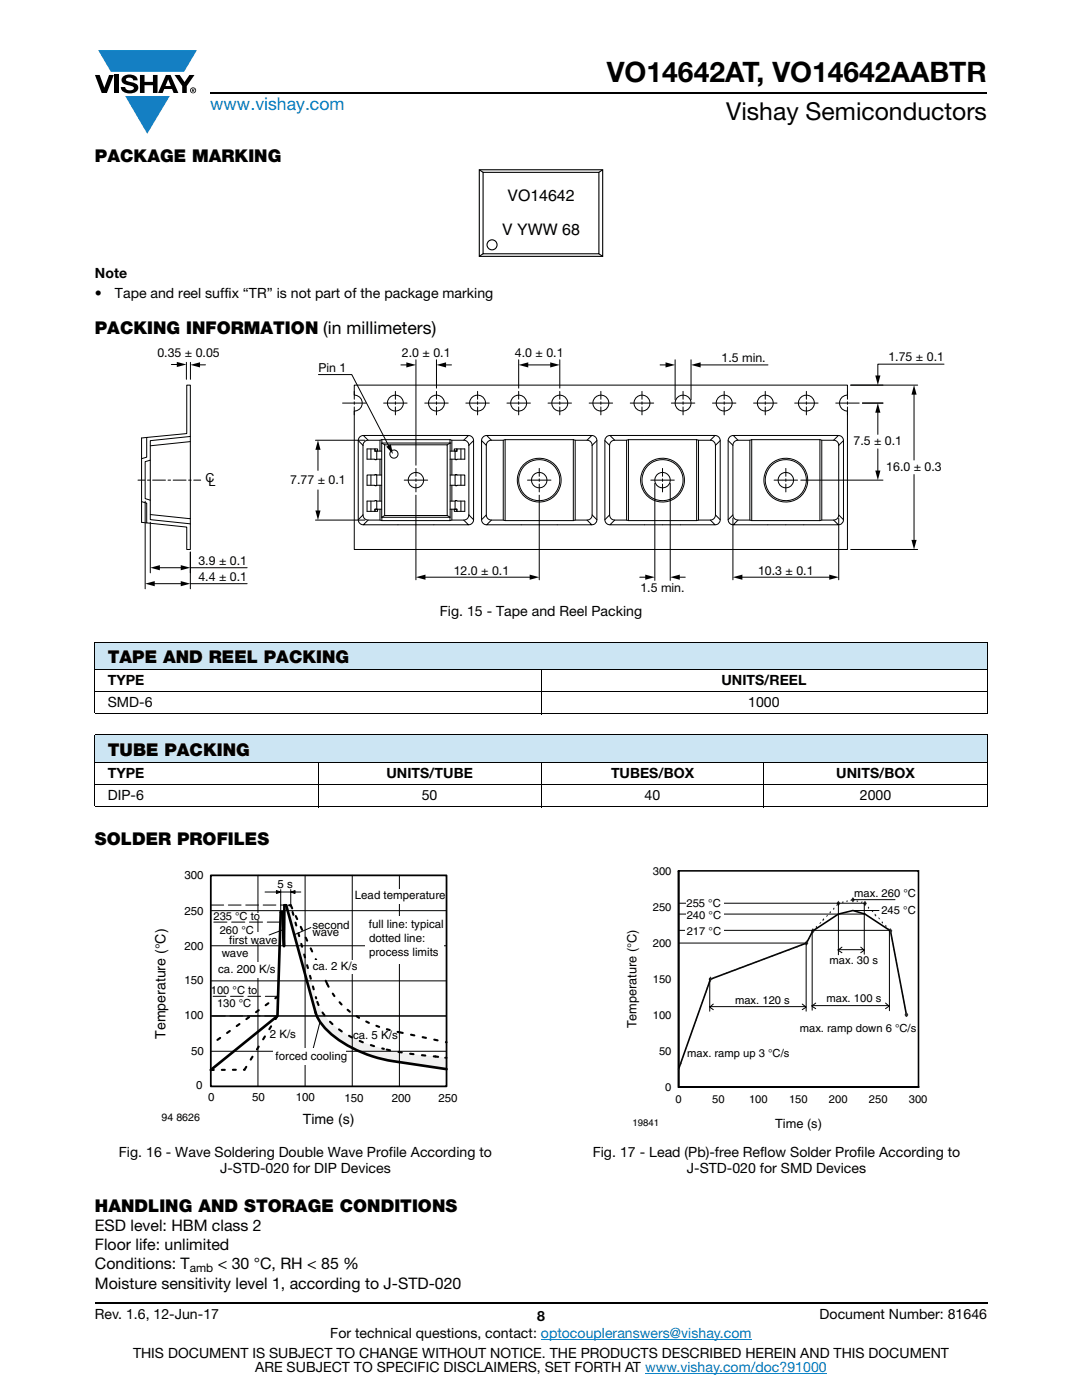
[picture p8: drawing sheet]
<svg xmlns="http://www.w3.org/2000/svg" width="216mm" height="279mm" viewBox="0 0 216 279" stroke-linecap="round" stroke-linejoin="round" font-family="sans-serif">
<g fill="#147fc3">
<path d="M19.6 10h19.7l-2.6 4.3h-1.1h-13.5z"/>
<path d="M25 19.2h8.9l-4.5 7.5z"/>
</g>
<g fill="#000">
<path d="M18.9 15h1l.9 2.5 1-2.5h.9l-1.4 3.6h-1zM22.9 15h.9v3.6h-.9zM24.6 15.3a2.1 2.1 0 0 1 2.8 .3l.1 .4h-.9a.79 .79 0 0 0-.7-.5 .79 .79 0 0 0-.8 .4l.3 .3 1 .2a1.08 1.08 0 0 1 1.2 1 1.08 1.08 0 0 1-1.1 1.2 1.73 1.73 0 0 1-2.4-1.2h.9a.96 .96 0 0 0 .8 .6 .96 .96 0 0 0 .9-.4 1.31 1.31 0 0 0-1.2-.6 1.03 1.03 0 0 1-1.1-.6 1.03 1.03 0 0 1 .2-1.1zM27.9 15h.9v1.3h1.7v-1.3h.9v3.6h-.9v-1.6h-1.7v1.6h-.9zM34.8 15h1.1l.9 1.4 1-1.4h1l-1.5 2.2v1.4h-.9v-1.4z"/>
<path d="M33.6 15.9l.5 1.3h-1.1zM33.1 15l-1.6 3.6h1l.3-.8h1.5l.3 .8h1l-1.6-3.6z"/>
<path d="M38.4 17.8h.2v.2h-.2zM38.3 17.7v.7h.1v-.3l.4 .3-.2-.3 .2-.2-.1-.2z"/>
<path d="M38.1 18a.46 .46 0 0 1 .9 0 .46 .46 0 0 1-.9 0zM37.9 18a.6 .6 0 0 0 1.2 0 .6 .6 0 0 0-1.2 0z"/>
</g>
<path d="M42 18.6h155M18.9 260h178.1" fill="none" stroke="#000" stroke-width=".36"/>
<path d="M107.9 267.3h42.1M128.7 274h36.3" fill="none" stroke="#007ec4" stroke-width=".2"/>
<g fill="#cce5f3">
<path d="M18.9 128.1h178.1v5.5h-178.1z"/>
<path d="M18.9 146.7h178.1v5.5h-178.1z"/>
</g>
<g fill="none" stroke="#000" stroke-width=".2">
<path d="M18.9 128.1h178.1M18.9 133.6h178.1M18.9 138h178.1M18.9 128.2v14.2M107.9 133.5v9M197 128.2v14.2M18.9 142.5h178.1M18.9 146.7h178.1M18.9 152.2h178.1M18.9 156.6h178.1M18.9 146.8v14.1M63.5 152.1v9"/>
<path d="M107.9 152.1v9M152.4 152.1v9M197 146.8v14.1M18.9 161h178.1"/>
</g>
<path d="M95.5 33.8h24.9v17.5h-24.9z" fill="#fff"/>
<path d="M95.6 33.9h24.7v17.3h-24.7zM96.4 34.4h23.1v16.2h-23.1zM120.2 33.9l-.7 .5M96.4 50.6l-.7 .5M119.5 50.7l.7 .4" fill="none" stroke="#000" stroke-width=".22"/>
<circle cx="98.2" cy="48.9" r="1" fill="#fff"/>
<g fill="none" stroke="#000" stroke-width=".22">
<path d="M95.6 33.9l.8 .5"/>
<circle cx="98.2" cy="48.9" r="1"/>
</g>
<path d="M27.5 69.2h160.9v49.6h-160.9z" fill="#fff"/>
<g fill="none" stroke="#000" stroke-width=".2">
<path d="M34.2 72.7h1.4M37.2 72.3v3.4M37.3 76.9h.7v10.2l-8 .8v3.9l-1 .3v7.4l1 .3v3.9l8 .8v5.2h-.7v-4.5l-8-.8v-4l-1.1-.3v-8.6l1.1-.3v-3.9l8-.8zM38 72.3v3.4M39.6 72.8h1.4M63.5 74.8h6.7l7.5 14.4M70.7 76.9h98.4v2a1.59 1.59 0 0 0-1.6 1.5 1.59 1.59 0 0 0 1.6 1.6v27.7h-98.4v-27.7a1.59 1.59 0 0 0 1.6-1.6 1.59 1.59 0 0 0-1.6-1.5zM70.7 78.1v1.6M78.9 78.1v1.6M80 72.8h1.4M83 71.8v21M87.1 78.1v1.6"/>
<path d="M87.1 71.8v5.7M88.7 72.8h1.4M95.3 78.1v1.6M103.5 78.1v1.6M103.5 71.8v5.7M105.1 72.8h5M111.7 78.1v1.6M111.7 71.8v5.7M119.9 78.1v1.6M128.1 78.1v1.6M131.7 72.8h1.4M134.7 71.8v8"/>
<path d="M136.3 78.1v1.6M137.9 71.8v8M139.5 72.8h13.7M144.5 78.1v1.6M152.7 78.1v1.6M160.9 78.1v1.6M169.1 78.1v1.6M169.7 76.9h13.4M182.4 78.4v13.4M188.4 72.7h-13.2v2.6M27.5 95.8h1.4M29.3 87.3l-1.1 .1v4.1"/>
<path d="M29.4 95.8h.5M30 91.8v8M30.5 95.8h2.5M33.5 95.8h.5M34.6 95.8h2.5M37.6 95.8h.5M38 87.1v16.4l-8-.8M38 88.1l-8 .9M38.7 95.8h1.3M63 87.9h9.8M63.4 89.4v4.5M63.4 97.8v4.4"/>
<path d="M68.4 80.4h4.6M70.7 80.2v.5M70.7 81.2v1.6M71.5 87.9l.9 1M71.5 87.9v15.8M72.4 88.9v13.9M72.5 86.9h-.2a1.02 1.02 0 0 0-.8 1M73.5 87.9h-.2a1.02 1.02 0 0 0-.9 1M74 89.6v2M74 94.8v2M74.8 94.8v-.1l1.4 .1M74.8 89.6h.5v.4h-.5z"/>
<path d="M74.8 94.8h-1.6v2h1.6v.1l1.4-.1M74.8 94.8h.1M74.8 90h1.4M74.8 90v-.4h-1.6v2h1.6v.2l1.4-.2M75.2 90v1.6M75.2 94.8v2M75.8 87.9v2.1M75.8 91.6v3.2M75.8 96.8v3.2M76.2 88.4h13.6v14.8h-13.6zM76.2 87.7v.7l.6 .4M76.2 87.7l-2.7 .2-1-1h21l-1 1-2.7-.2"/>
<path d="M76.2 87.7h13.6M76.5 80.4h4.7M76.8 88.8h12.4v14.1M76.8 88.8v14.1h12.4M78.9 80.2v.5M78.9 81.2v1.6M80.7 95.8h4.6M83 98.8v16.9M83 93.5v1.6M83 95.6v.5M83 96.6v1.6M84.8 80.4h4.6"/>
<path d="M87.1 80.2v.5M87.1 81.2v1.6M89.8 87.7v.7M89.8 88.4h.1M89.8 94.8h1.1v-.1l.3 .1M89.8 88.4l-.6 .4M89.8 90h1.4M90.2 87.9v2.1M90.2 91.6v3.2M90.2 96.8v3.2M90.6 89.6h.6v.4h-.6zM90.8 90v1.6"/>
<path d="M90.8 94.8v2M91.2 94.8h1.5v2h-1.5v.1l-1.4-.1M91.2 94.8h.1M91.2 90v-.4h1.5v2h-1.5v.2l-1.4-.2M92 89.6v2M92 94.8v2M92.5 87.9h.2a1.02 1.02 0 0 1 .9 1M92.9 80.4h4.7M93.5 86.9h.2a1.02 1.02 0 0 1 .8 1M93.6 88.9v13.9M94.5 87.9l-.9 1M94.5 87.9v15.8"/>
<path d="M95.3 80.2v.5M95.3 81.2v1.6M96.1 87.9l.9 1v13.9l-.9 .9M97.1 86.9h21l-1 1h-2.3l-.4-.2-16.3 .2zM97.1 86.9l-.8 .4-.2 .6v15.8a1.01 1.01 0 0 0 1 1M98.1 87.9h-.2a1.01 1.01 0 0 0-.9 1M100.4 87.9v15.9M100.8 87.7v16.2M101.2 80.4h4.6M103.5 80.2v.5M103.5 81.2v1.6M105.3 95.8h4.6"/>
<path d="M107.6 98.8v16.9M107.6 93.5v1.6M107.6 95.6v.5M107.6 96.6v1.6M109.4 80.4h4.6M111.7 80.2v.5M111.7 81.2v1.6M114.4 87.7v16.2M114.8 87.9v15.9M117.1 87.9h.2a1.01 1.01 0 0 1 .9 1M117.6 80.4h4.6M118.1 86.9l.4 .1a1 1 0 0 1 .6 .9v15.8l-.2 .7-.8 .3"/>
<path d="M118.2 88.9v13.9l.9 .9M119.1 87.9l-.9 1M119.9 80.2v.5M119.9 81.2v1.6M120.7 87.9l.9 1v13.9l-.9 .9M121.7 86.9l-.8 .4-.2 .6v15.8a1.01 1.01 0 0 0 1 1M122.7 87.9h-.2a1.02 1.02 0 0 0-.9 1M125 87.9v15.9M125.4 87.7l-2.7 .2-1-1h21l-1 1-2.7-.2M125.4 87.7v16.2M125.4 87.7h13.6M125.8 80.4h4.6"/>
<path d="M128.1 80.2v.5M128.1 81.2v1.6M129.9 95.8h4.6M130.7 96.5v19.3M132.2 93.5v1.6M132.2 95.6v.5M132.2 96.6v1.6M133.7 96.5v19.3M134 80.4h4.6M136.3 80.2v.5M136.3 81.2v1.6M139 87.7v16.2"/>
<path d="M139.4 87.9v15.9M141.7 87.9h.2a1.02 1.02 0 0 1 .9 1M142.2 80.4h4.6M142.7 86.9l.4 .1a1.02 1.02 0 0 1 .6 .9v15.8l-.2 .7-.8 .3M142.8 88.9v13.9l.9 .9M143.7 87.9l-.9 1M144.5 80.2v.5M144.5 81.2v1.6M145.3 87.9l.9 1v13.9l-.9 .9M146.3 86.9l-.8 .4-.2 .6v15.8a1.02 1.02 0 0 0 1 1M147.3 87.9h-.2a1.02 1.02 0 0 0-.9 1M149.6 87.9v15.9"/>
<path d="M150 87.7v16.2M150 87.7l-2.7 .2-1-1h21l-1 1-2.7-.2M150 87.7h13.6M150.4 80.4h4.6M152.7 80.2v.5M152.7 81.2v1.6M154.5 95.8h4.6M156.8 93.5v1.6M156.8 95.6v.5M156.8 96.6v1.6M158.6 80.4h4.6M159.8 95.8h16.4"/>
<path d="M160.9 80.2v.5M160.9 81.2v1.6M163.6 87.7v16.2M164 87.9v15.9M166.3 87.9h.2a1.01 1.01 0 0 1 .9 1M166.8 80.4h4.6M167.3 86.9l.4 .1a1 1 0 0 1 .6 .9v15.8l-.2 .7-.8 .3M167.4 88.9v13.9l.9 .9M168.3 87.9l-.9 1M169.1 80.2v.5M169.1 81.2v1.6M172.1 80.4h4.1"/>
<path d="M175.2 82v4.7M175.2 89.6v4.7M182.4 94.7v13.4M28.2 100.1v4.1l1.1 .2M29 100v17.5M30 104.2v10.1M30.5 116.5h5.9M31.6 113.3h4.8M38 110.2v7.3M38 113.3h11.3M38 116.5h11.3M38 103.5v1"/>
<path d="M63 103.8h9.8M71.5 103.7v.2a1 1 0 0 0 1 .8M72.4 102.8l-.9 .9M72.4 102.8l.1 .2a1.02 1.02 0 0 0 1 .8M74 100v2.1M74.8 101.6h.5v.5h-.5M74.8 101.6v.4M74.8 101.6h1.4M75.2 100v1.6M75.8 101.6v2.2M76.2 100h-1.1v-.1l-1.9 .1v2.1h1.6v-.5M76.2 103.9l-2.7-.1-1 .9h21l-1-.9-2.7 .1"/>
<path d="M76.2 103.9h13.6M76.8 102.9l-.6 .3v.7M84.5 115.2h21.5M89.2 102.9l.6 .3M89.8 103.2v.7M89.8 100h1.1v-.1l1.8 .1v2.1h-1.5v-.5M89.8 101.6h1.4M90.2 101.6v2.2M90.8 100v1.6M91.2 101.6h-.6v.5h.6M91.2 101.6v.4M92 100v2.1"/>
<path d="M94.5 103.7v.2a1.01 1.01 0 0 1-1 .8M94.5 103.7l-.9-.9-.1 .2a1.02 1.02 0 0 1-1 .8M97 102.8l.1 .2a1.02 1.02 0 0 0 1 .8M97.1 104.7l1-.9 16.3 .1 2.7-.1 1 .9zM118.2 102.8l-.1 .2a1.02 1.02 0 0 1-1 .8M121.6 102.8l.1 .2a1 1 0 0 0 1 .8M125.4 103.9l-2.7-.1-1 .9h21l-1-.9-2.7 .1M125.4 103.9h13.6M127.7 115.2h1.4M135.3 115.2h1.4M142.8 102.8l-.1 .2a1.02 1.02 0 0 1-1 .8M146.2 102.8l.1 .2a1.02 1.02 0 0 0 1 .8"/>
<path d="M146.2 103.4v12.3M147.8 115.2h18M150 103.9l-2.7-.1-1 .9h21l-1-.9-2.7 .1M150 103.9h13.6M167.4 102.8l-.1 .2a1.01 1.01 0 0 1-1 .8M167.4 103.4v12.3M169.7 109.7h13.4"/>
<circle cx="78.6" cy="90.6" r=".82"/>
<circle cx="78.9" cy="80.4" r="1.59"/>
<circle cx="83" cy="95.8" r="1.54"/>
<circle cx="87.1" cy="80.4" r="1.59"/>
<circle cx="95.3" cy="80.4" r="1.59"/>
<circle cx="103.5" cy="80.4" r="1.59"/>
<circle cx="107.6" cy="95.8" r="4.4"/>
<circle cx="107.6" cy="95.8" r="4.1"/>
<circle cx="107.6" cy="95.8" r="1.54"/>
<circle cx="111.7" cy="80.4" r="1.59"/>
<circle cx="119.9" cy="80.4" r="1.59"/>
<circle cx="128.1" cy="80.4" r="1.59"/>
<circle cx="132.2" cy="95.8" r="4.1"/>
<circle cx="132.2" cy="95.8" r="4.4"/>
<circle cx="132.2" cy="95.8" r="1.54"/>
<circle cx="136.3" cy="80.4" r="1.59"/>
<circle cx="144.5" cy="80.4" r="1.59"/>
<circle cx="152.7" cy="80.4" r="1.59"/>
<circle cx="156.8" cy="95.8" r="4.4"/>
<circle cx="156.8" cy="95.8" r="4.1"/>
<circle cx="156.8" cy="95.8" r="1.54"/>
<circle cx="160.9" cy="80.4" r="1.59"/>
</g>
<g fill="#000">
<path d="M35.3 72.2l1.9 .5-1.9 .6zM38 72.8l1.9-.5v1zM81.1 72.3l1.9 .5-1.9 .5zM87.1 72.8l1.9-.5v1zM103.5 72.8l1.9-.5v1zM109.8 72.3l1.9 .5-1.9 .5zM132.8 72.3l1.9 .5-1.9 .5zM137.9 72.8l1.9-.5v1zM174.7 74.9h1l-.5 1.9zM182.4 76.8l.5 2h-1zM63.4 87.9l.6 1.9h-1.1zM77.1 89.2l.9-.5 .4 1.9z"/>
<path d="M175.2 80.5l.5 1.9h-1.1zM174.7 93.9h1l-.5 1.9zM29 116.5l1.9-.5v1zM30 113.3l1.9-.5v1zM36.1 112.8l1.9 .5-1.9 .5zM36.1 116l1.9 .5-1.9 .5zM62.9 101.9h1.1l-.6 1.9zM83 115.2l1.9-.5v1zM105.7 114.7l1.9 .5-1.9 .5zM128.7 114.7l2 .5-2 .5zM133.7 115.2l1.9-.5v1zM146.2 115.2l1.9-.5v1z"/>
<path d="M165.5 114.7l1.9 .5-1.9 .5zM181.9 107.7h1l-.5 2z"/>
</g>
<path d="M30.6 173.5h60.7v51.5h-60.7z" fill="#fff"/>
<path d="M57.1 180.7h.9l5.1 18.5a12 12 0 0 0 6.1 7.3 40.4 40.4 0 0 0 15.7 4.2l4.2 .4v2.3l-10.7-1.6a25.3 25.3 0 0 1-13.4-6.4 8.2 8.2 0 0 1-2-3.3z" fill-rule="evenodd" fill="#f0f0f0"/>
<path d="M89.1 211.1l-2.2-.3" fill="none" stroke="#000" stroke-width=".42" stroke-dasharray=".6 1.4" stroke-dashoffset=".3"/>
<path d="M76.6 209.3a21.6 21.6 0 0 1-11.4-6 10.4 10.4 0 0 1-2.1-4.1M86.9 210.8l-6.1-.6-4.1-.9" fill="none" stroke="#000" stroke-width=".42" stroke-dasharray=".7 1.7" stroke-dashoffset=".3"/>
<path d="M63.1 199.2l-5.1-18.5" fill="none" stroke="#000" stroke-width=".42" stroke-dasharray=".6 1.6" stroke-dashoffset=".3"/>
<path d="M58 180.7h-.9" fill="none" stroke="#000" stroke-width=".42" stroke-dasharray=".7 1.9" stroke-dashoffset=".3"/>
<path d="M57.1 180.7l5.9 21.4a12.6 12.6 0 0 0 6 6.4 26.6 26.6 0 0 0 9.4 3.3l10.7 1.6" fill="none" stroke="#dedede" stroke-width=".2"/>
<path d="M51.5 174.7v42.1M60.9 174.7v42.1M70.3 174.7v42.1M79.7 174.7v42.1M42.1 195.8h47M42.1 188.7h47M42.1 181.7h47M42.1 209.8h47M42.1 202.8h47" fill="none" stroke="#000" stroke-width=".2"/>
<path d="M42.1 180.6h14.7M55.5 198.8h-13.4" fill="none" stroke="#000" stroke-width=".2" stroke-dasharray="2.5 .9"/>
<path d="M56 184h-13.9" fill="none" stroke="#000" stroke-width=".2" stroke-dasharray="2.6 .9"/>
<path d="M89.1 211.1v2.3" fill="none" stroke="#dedede" stroke-width=".34"/>
<path d="M65.3 196.4a16.6 16.6 0 0 0 9.8 8.3l4.6 1.3M42.1 213.5h6.7" fill="none" stroke="#000" stroke-width=".42" stroke-dasharray=".6 1.6"/>
<path d="M55.5 198.8l-13.4 9.7M58 180.7l7.3 15.7M48.8 213.5l6.6-10.7M79.7 206l9.4 2" fill="none" stroke="#000" stroke-width=".42" stroke-dasharray=".7 1.7"/>
<path d="M73 182.9h15.6v9.4h-15.6z" fill="#fff"/>
<path d="M55.4 202.8h-13.3" fill="none" stroke="#000" stroke-width=".2" stroke-dasharray="2.5 .9"/>
<path d="M43.8 182.3h8.9v1.4h-8.9z" fill="#fff"/>
<path d="M52.9 178h3.1M55.2 177.7l.8 .3-.8 .3zM56 177.5v4.5M58 178h2M58 177.5v3.2M58 178l.9-.3v.6z" fill="none" stroke="#000" stroke-width=".2"/>
<g fill="#000">
<path d="M55.2 177.7l.8 .3-.8 .3z" fill-rule="evenodd"/>
<path d="M58 178l.9-.3v.6z" fill-rule="evenodd"/>
</g>
<path d="M48 186h5.9v2.1h-5.9z" fill="#fff"/>
<path d="M89.1 213.4l-10.7-1.6a25.3 25.3 0 0 1-13.3-6.4 8.3 8.3 0 0 1-2.1-3.3l-5.9-21.4h-.3l-.1 8.1-.3-6.8h-.4l-.6 20.8-13.3 10.7" fill="none" stroke="#000" stroke-width=".53"/>
<path d="M56 178h2M56.7 185.5l-3 1.1M62 185.1l-3.3 1.4M63.8 204.1l-1.4 5.4" fill="none" stroke="#000" stroke-width=".2"/>
<path d="M70.7 177.4h10.6v2.8h-10.6z" fill="#fff"/>
<path d="M42.1 174.7h47v42.1h-47z" fill="none" stroke="#000" stroke-width=".35"/>
<g fill="#fff">
<path d="M43.1 192h11.7v3h-11.7z"/>
<path d="M54.4 209.2h14.6v3.3h-14.6z"/>
<path d="M62.9 191.6h9.5v2.7h-9.5z"/>
<path d="M124.8 172.7h60.3v53.1h-60.3z"/>
</g>
<path d="M135.4 173.8h47.9v43.1h-47.9v-43.1v43.1h47.9M180.9 202.5l-3.2-16.7-5.1-3.4-2.4-.7-2.9 .7-5.1 3.4-1.3 2.4-19.1 7.2-6.4 18" fill="none" stroke="#000001" stroke-width=".32"/>
<g fill="#062e16">
<path d="M135.5 213.2h.1l-.1 .4h-.2z" fill-rule="evenodd"/>
<path d="M135.8 212.2h.2l-.1 .3h-.2z" fill-rule="evenodd"/>
<path d="M136.2 211h.1l-.1 .3h-.1z" fill-rule="evenodd"/>
<path d="M137 208.8h.1l-.1 .4h-.2z" fill-rule="evenodd"/>
<path d="M137.7 206.7h.2l-.1 .3h-.2z" fill-rule="evenodd"/>
<path d="M138.1 205.6h.1l-.1 .4h-.2z" fill-rule="evenodd"/>
<path d="M138.5 204.4h.2l-.2 .5h-.1z" fill-rule="evenodd"/>
<path d="M138.9 203.4h.2l-.2 .3h-.2z" fill-rule="evenodd"/>
<path d="M139.2 202.3h.2l-.1 .3h-.2z" fill-rule="evenodd"/>
<path d="M139.6 201.2h.2l-.2 .4h-.1z" fill-rule="evenodd"/>
<path d="M140 200.1h.1l-.1 .4h-.1z" fill-rule="evenodd"/>
<path d="M140.3 199.1h.2l-.1 .3h-.1z" fill-rule="evenodd"/>
<path d="M140.8 197.9h.2l-.2 .4h-.2z" fill-rule="evenodd"/>
<path d="M141.1 196.8h.2l-.2 .4h-.1z" fill-rule="evenodd"/>
<path d="M141.5 195.7h.1v.4h-.2z" fill-rule="evenodd"/>
<path d="M141.6 195.3l.3-.1 .1 .2-.3 .1z" fill-rule="evenodd"/>
<path d="M142.5 195l.2-.1 .1 .2-.3 .1z" fill-rule="evenodd"/>
<path d="M144.1 194.4l.3-.1v.2l-.2 .1z" fill-rule="evenodd"/>
<path d="M144.9 194.1l.3-.1v.2l-.3 .1z" fill-rule="evenodd"/>
<path d="M145.7 193.8l.3-.1 .1 .2-.3 .1z" fill-rule="evenodd"/>
<path d="M146.6 193.5l.3-.1v.2l-.3 .1z" fill-rule="evenodd"/>
<path d="M147.3 193.2l.3-.1 .1 .2-.3 .1z" fill-rule="evenodd"/>
<path d="M148.2 192.9l.3-.1 .1 .2-.3 .1z" fill-rule="evenodd"/>
<path d="M149 192.6l.3-.1v.2l-.2 .1z" fill-rule="evenodd"/>
<path d="M149.8 192.3l.3-.1 .1 .2-.3 .1z" fill-rule="evenodd"/>
<path d="M150.7 192l.3-.1v.2l-.3 .1z" fill-rule="evenodd"/>
<path d="M151.5 191.7l.2-.1 .1 .2-.3 .1z" fill-rule="evenodd"/>
<path d="M152.3 191.4l.3-.1 .1 .2-.3 .1z" fill-rule="evenodd"/>
<path d="M153.1 191.1l.3-.2 .1 .3-.3 .1z" fill-rule="evenodd"/>
<path d="M153.9 190.7l.3-.1 .1 .2-.3 .1z" fill-rule="evenodd"/>
<path d="M154.8 190.4l.3-.1v.2l-.3 .1z" fill-rule="evenodd"/>
<path d="M155.6 190.1l.2-.1 .1 .2-.3 .1z" fill-rule="evenodd"/>
<path d="M156.4 189.8l.3-.1 .1 .2-.3 .1z" fill-rule="evenodd"/>
<path d="M157.2 189.5l.3-.1 .1 .2-.3 .1z" fill-rule="evenodd"/>
<path d="M158 189.2l.3-.1 .1 .2-.3 .1z" fill-rule="evenodd"/>
<path d="M158.9 188.9l.3-.1v.2l-.3 .1z" fill-rule="evenodd"/>
<path d="M159.7 188.6l.2-.1 .1 .2-.2 .1z" fill-rule="evenodd"/>
<path d="M160.5 188.3l.3-.1 .1 .2-.3 .1z" fill-rule="evenodd"/>
<path d="M161 188.1h.2l-.1 .3h-.2z" fill-rule="evenodd"/>
<path d="M161.5 187h.1l-.1 .4h-.2z" fill-rule="evenodd"/>
<path d="M161.9 186h.2l-.2 .4h-.1z" fill-rule="evenodd"/>
<path d="M162.1 185.7l.2-.2v.3l-.2 .2z" fill-rule="evenodd"/>
<path d="M162.8 185l.2-.2v.3l-.2 .2z" fill-rule="evenodd"/>
<path d="M163.7 184.1h.2l-.2 .3h-.2z" fill-rule="evenodd"/>
<path d="M164.4 183.2l.1 .3-.3 .3-.1-.3z" fill-rule="evenodd"/>
<path d="M165 182.6h.2l-.2 .3h-.2z" fill-rule="evenodd"/>
<path d="M165.5 182l.2-.2 .1 .3-.2 .2z" fill-rule="evenodd"/>
<path d="M166.2 181.3l.2-.2 .1 .3-.2 .2z" fill-rule="evenodd"/>
<path d="M166.9 180.6l.2-.2 .1 .2-.3 .2z" fill-rule="evenodd"/>
<path d="M167.1 180.2l.3-.1 .1 .2-.3 .1z" fill-rule="evenodd"/>
<path d="M168 180l.3-.1v.2l-.2 .1z" fill-rule="evenodd"/>
<path d="M168.8 179.8l.3-.1 .1 .2-.3 .1z" fill-rule="evenodd"/>
<path d="M169.7 179.6l.3-.1v.2l-.2 .1z" fill-rule="evenodd"/>
<path d="M170.1 179.5l.3 .1-.1 .2-.3-.1z" fill-rule="evenodd"/>
<path d="M171 179.7l.2 .1v.2l-.3-.1z" fill-rule="evenodd"/>
<path d="M171.8 180l.3-.1v.2l-.3 .1z" fill-rule="evenodd"/>
<path d="M172.5 180.2l.2 .2v.3l-.2-.2z" fill-rule="evenodd"/>
<path d="M173.2 180.9l.2 .2v.3l-.2-.2z" fill-rule="evenodd"/>
<path d="M173.9 181.7h.2l.2 .3h-.2z" fill-rule="evenodd"/>
<path d="M174.6 182.3l.3 .3-.1 .3-.3-.3z" fill-rule="evenodd"/>
<path d="M175.2 183.1h.2l.2 .3h-.2z" fill-rule="evenodd"/>
<path d="M176 183.8l.2 .2-.1 .4-.2-.3z" fill-rule="evenodd"/>
<path d="M176.7 184.6l.2 .2-.1 .3-.2-.2z" fill-rule="evenodd"/>
<path d="M177.3 185.3l.3 .2-.1 .2-.2-.2z" fill-rule="evenodd"/>
<path d="M177.6 185.7h.2v.4h-.1z" fill-rule="evenodd"/>
<path d="M177.8 186.9h.2v.4h-.1z" fill-rule="evenodd"/>
<path d="M178 188h.2v.4h-.1z" fill-rule="evenodd"/>
<path d="M178.2 189.2h.2l.1 .4h-.2z" fill-rule="evenodd"/>
<path d="M178.5 190.4h.2v.3h-.1z" fill-rule="evenodd"/>
<path d="M178.7 191.6h.2l.1 .4h-.2z" fill-rule="evenodd"/>
<path d="M179 192.8h.1l.1 .4h-.2z" fill-rule="evenodd"/>
<path d="M179.2 194h.1l.1 .3h-.2z" fill-rule="evenodd"/>
<path d="M179.4 195.1h.1l.1 .4h-.1z" fill-rule="evenodd"/>
<path d="M179.6 196.3h.1l.1 .4h-.1z" fill-rule="evenodd"/>
<path d="M179.8 197.5h.1l.1 .3h-.1z" fill-rule="evenodd"/>
<path d="M180.1 198.7h.1l.1 .4h-.1z" fill-rule="evenodd"/>
<path d="M180.3 199.9h.1l.1 .4h-.1z" fill-rule="evenodd"/>
<path d="M180.5 201h.2v.4h-.1z" fill-rule="evenodd"/>
<path d="M180.7 202.2h.2v.4h-.1z" fill-rule="evenodd"/>
</g>
<path d="M141.8 195.1l.2 .3-.2 .3-.2-.3z" fill="#292d2f"/>
<path d="M142 195.4l-.2-.3-.2 .3 .2 .3" fill="none" stroke="#292d2f" stroke-width=".27"/>
<path d="M160.9 187.9l.2 .3-.2 .3-.2-.3z" fill-rule="evenodd" fill="#292d2f"/>
<path d="M160.9 187.9l.2 .3-.2 .3-.2-.3z" fill="none" stroke="#292d2f" stroke-width=".27"/>
<path d="M162.2 185.5l.2 .3-.2 .3-.2-.3z" fill-rule="evenodd" fill="#292d2f"/>
<path d="M162.2 185.5l.2 .3-.2 .3-.2-.3z" fill="none" stroke="#292d2f" stroke-width=".27"/>
<path d="M167.3 180l.2 .3-.2 .3-.2-.3z" fill-rule="evenodd" fill="#292d2f"/>
<path d="M167.3 180l.2 .3-.2 .3-.2-.3z" fill="none" stroke="#292d2f" stroke-width=".27"/>
<path d="M170.2 179.3l.2 .3-.2 .3-.2-.3z" fill-rule="evenodd" fill="#292d2f"/>
<path d="M170.2 179.3l.2 .3-.2 .3-.2-.3z" fill="none" stroke="#292d2f" stroke-width=".27"/>
<path d="M172.6 180l.2 .3-.2 .3-.2-.3z" fill-rule="evenodd" fill="#292d2f"/>
<path d="M172.6 180l.2 .3-.2 .3-.2-.3z" fill="none" stroke="#292d2f" stroke-width=".27"/>
<path d="M177.7 185.5l.2 .3-.2 .3-.2-.3z" fill-rule="evenodd" fill="#292d2f"/>
<path d="M177.7 185.5l.2 .3-.2 .3-.2-.3z" fill="none" stroke="#292d2f" stroke-width=".27"/>
<path d="M180.9 202.2l.2 .3-.2 .3-.2-.3z" fill-rule="evenodd" fill="#292d2f"/>
<path d="M180.9 202.2l.2 .3-.2 .3-.2-.3z" fill="none" stroke="#292d2f" stroke-width=".32"/>
<path d="M135.5 182.4h37.2M135.5 188.2h25.4M170.2 181.7h5.2" fill="none" stroke="#000001" stroke-width=".2"/>
<path d="M136.8 181.7h7.6v1.6h-7.6z" fill="#fff"/>
<path d="M135.5 185.7h42.1M141.6 195.3v6.5M160.9 188.1v13.7M162.1 185.8v15.8M177.5 185.7v16M141.6 200.9h19.2M142.3 200.4l-.7 .6 .7 .5M160.1 200.4l.8 .6-.8 .5M162 200.7h15.4M162.8 200.2l-.8 .6 .8 .5M176.7 200.2l.7 .6-.7 .5" fill="none" stroke="#000001" stroke-width=".2"/>
<path d="M136.8 184.8h7.7v1.6h-7.7z" fill="#fff"/>
<path d="M170.2 179.5h8.4M135.5 180.3h37.2M167.2 189.5h5.3M167.3 180.3v10.2M168 189l-.8 .6 .8 .5M171.7 189l.8 .6-.8 .5M172.5 180.4v10" fill="none" stroke="#000001" stroke-width=".2"/>
<path d="M136.8 179.4h7.6v1.7h-7.6z" fill="#fff"/>
<text font-size="5.6" x="121.1" y="16.4">VO14642AT, VO14642AABTR</text>
<text font-size="4.9" x="144.9" y="24">Vishay Semiconductors</text>
<text font-size="3.5" fill="#007ec4" x="42" y="21.9">www.vishay.com</text>
<g font-size="3.5">
<text x="18.9" y="32.3">PACKAGE MARKING</text>
<text x="18.9" y="66.6">PACKING INFORMATION (in millimeters)</text>
<text x="21.5" y="132.2">TAPE AND REEL PACKING</text>
<text x="21.5" y="150.8">TUBE PACKING</text>
<text x="18.9" y="168.7">SOLDER PROFILES</text>
<text x="18.9" y="241.9">HANDLING AND STORAGE CONDITIONS</text>
</g>
<g font-size="3.2">
<text x="101.2" y="40.1">VO14642</text>
<text x="100.2" y="47">V YWW 68</text>
<text x="18.9" y="245.6">ESD level: HBM class 2</text>
<text x="18.9" y="249.5">Floor life: unlimited</text>
<text x="18.9" y="253.3">Conditions: T</text>
<text x="18.9" y="257.2">Moisture sensitivity level 1, according to J-STD-020</text>
<text x="43.5" y="253.3">&lt; 30 °C, RH &lt; 85 %</text>
</g>
<g font-size="2.8">
<text x="18.9" y="55.5">Note</text>
<text x="18.9" y="59.4">•</text>
<text x="22.9" y="59.4">Tape and reel suffix “TR” is not part of the package marking</text>
<text x="87.8" y="123">Fig. 15 - Tape and Reel Packing</text>
<text x="21.5" y="136.8">TYPE</text>
<text x="144" y="136.8">UNITS/REEL</text>
<text x="21.5" y="141.2">SMD-6</text>
<text x="149.3" y="141.2">1000</text>
<text x="21.5" y="155.3">TYPE</text>
<text x="77.1" y="155.3">UNITS/TUBE</text>
<text x="121.9" y="155.3">TUBES/BOX</text>
<text x="166.9" y="155.3">UNITS/BOX</text>
<text x="21.5" y="159.7">DIP-6</text>
<text x="84.1" y="159.7">50</text>
<text x="128.6" y="159.7">40</text>
<text x="171.6" y="159.7">2000</text>
<text x="33" y="207.3" transform="rotate(-90 33 207.3)">Temperature (°C)</text>
<text x="60.4" y="224.3">Time (s)</text>
<text x="23.7" y="230.9">Fig. 16 - Wave Soldering Double Wave Profile According to</text>
<text x="118.3" y="230.9">Fig. 17 - Lead (Pb)-free Reflow Solder Profile According to</text>
<text x="43.9" y="234.1">J-STD-020 for DIP Devices</text>
<text x="137.1" y="234.1">J-STD-020 for SMD Devices</text>
<text x="18.9" y="263.3">Rev. 1.6, 12-Jun-17</text>
<text x="107.2" y="263.6">8</text>
<text x="163.6" y="263.3">Document Number: 81646</text>
<text x="65.9" y="267.1">For technical questions, contact: optocoupleranswers@vishay.com</text>
<text x="26.5" y="271">THIS DOCUMENT IS SUBJECT TO CHANGE WITHOUT NOTICE. THE PRODUCTS DESCRIBED HEREIN AND THIS DOCUMENT</text>
<text x="50.9" y="273.8">ARE SUBJECT TO SPECIFIC DISCLAIMERS, SET FORTH AT www.vishay.com/doc?91000</text>
</g>
<text font-size="2.6" fill="#000001" x="127" y="205.3" transform="rotate(-90 127 205.3)">Temperature (°C)</text>
<g font-size="2.5">
<text x="31.4" y="71.2">0.35 ± 0.05</text>
<text x="80.2" y="71.2">2.0 ± 0.1</text>
<text x="102.7" y="71.2">4.0 ± 0.1</text>
<text x="63.5" y="74.2">Pin 1</text>
<text x="144" y="72.3">1.5 min.</text>
<text x="177.3" y="72.1">1.75 ± 0.1</text>
<text x="170.3" y="88.9">7.5 ± 0.1</text>
<text x="176.8" y="94">16.0 ± 0.3</text>
<text x="41" y="96.3">C</text>
<text x="41.6" y="97">L</text>
<text x="57.9" y="96.6">7.77 ± 0.1</text>
<text x="39.6" y="112.8">3.9 ± 0.1</text>
<text x="39.6" y="116">4.4 ± 0.1</text>
<text x="90.5" y="114.7">12.0 ± 0.1</text>
<text x="127.8" y="118.2">1.5 min.</text>
<text x="151.3" y="114.7">10.3 ± 0.1</text>
</g>
<text font-size="2.5" fill="#000001" x="154.7" y="225.2">Time (s)</text>
<text font-size="2.4" x="37.8" y="253.9">amb</text>
<g font-size="2.3">
<text x="36.8" y="175.5">300</text>
<text x="55.4" y="177.2">5 s</text>
<text x="70.8" y="179.5">Lead temperature</text>
<text x="36.8" y="182.5">250</text>
<text x="62.3" y="185.3">second</text>
<text x="73.6" y="185.2">full line: typical</text>
<text x="36.8" y="189.6">200</text>
<text x="44.2" y="191">wave</text>
<text x="45.7" y="188.4">first wave</text>
<text x="62.3" y="186.8">wave</text>
<text x="73.6" y="188">dotted line:</text>
<text x="73.6" y="190.8">process limits</text>
<text x="36.8" y="196.4">150</text>
<text x="43.5" y="194.2">ca. 200 K/s</text>
<text x="62.4" y="193.6">ca. 2 K/s</text>
<text x="36.8" y="203.4">100</text>
<text x="53.8" y="207.2">2 K/s</text>
<text x="70.5" y="207.3">ca. 5 K/s</text>
<text x="38.1" y="210.6">50</text>
<text x="55" y="211.5">forced cooling</text>
<text x="39.1" y="217.4">0</text>
<text x="41.5" y="219.8">0</text>
<text x="50.3" y="219.8">50</text>
<text x="59" y="219.8">100</text>
<text x="68.7" y="220">150</text>
<text x="78.2" y="220">200</text>
<text x="87.5" y="220">250</text>
</g>
<g font-size="2.2" fill="#000001">
<text x="130.3" y="174.6">300</text>
<text x="170.5" y="179.1">max. 260 °C</text>
<text x="130.3" y="181.8">250</text>
<text x="137" y="181">255 °C</text>
<text x="137" y="183.4">240 °C</text>
<text x="175.9" y="182.4">245 °C</text>
<text x="130.3" y="189">200</text>
<text x="137" y="186.5">217 °C</text>
<text x="130.3" y="196.2">150</text>
<text x="165.5" y="192.5">max. 30 s</text>
<text x="130.3" y="203.4">100</text>
<text x="146.7" y="200.3">max. 120 s</text>
<text x="164.9" y="200">max. 100 s</text>
<text x="159.6" y="206">max. ramp down 6 °C/s</text>
<text x="131.5" y="210.6">50</text>
<text x="137.1" y="211">max. ramp up 3 °C/s</text>
<text x="132.8" y="217.7">0</text>
<text x="134.8" y="220.2">0</text>
<text x="142.1" y="220.2">50</text>
<text x="149.5" y="220.2">100</text>
<text x="157.4" y="220.2">150</text>
<text x="165.4" y="220.2">200</text>
<text x="173.4" y="220.2">250</text>
<text x="181.3" y="220.2">300</text>
</g>
<g font-size="2.2">
<text x="42.6" y="183.7">235 °C to</text>
<text x="43.8" y="186.3">260 °C</text>
<text x="42.1" y="198.4">100 °C to</text>
<text x="43.3" y="201">130 °C</text>
</g>
<text font-size="2.1" x="32.2" y="223.7">94 8626</text>
<text font-size="1.9" fill="#000001" x="126.2" y="224.6">19841</text>
</svg>
